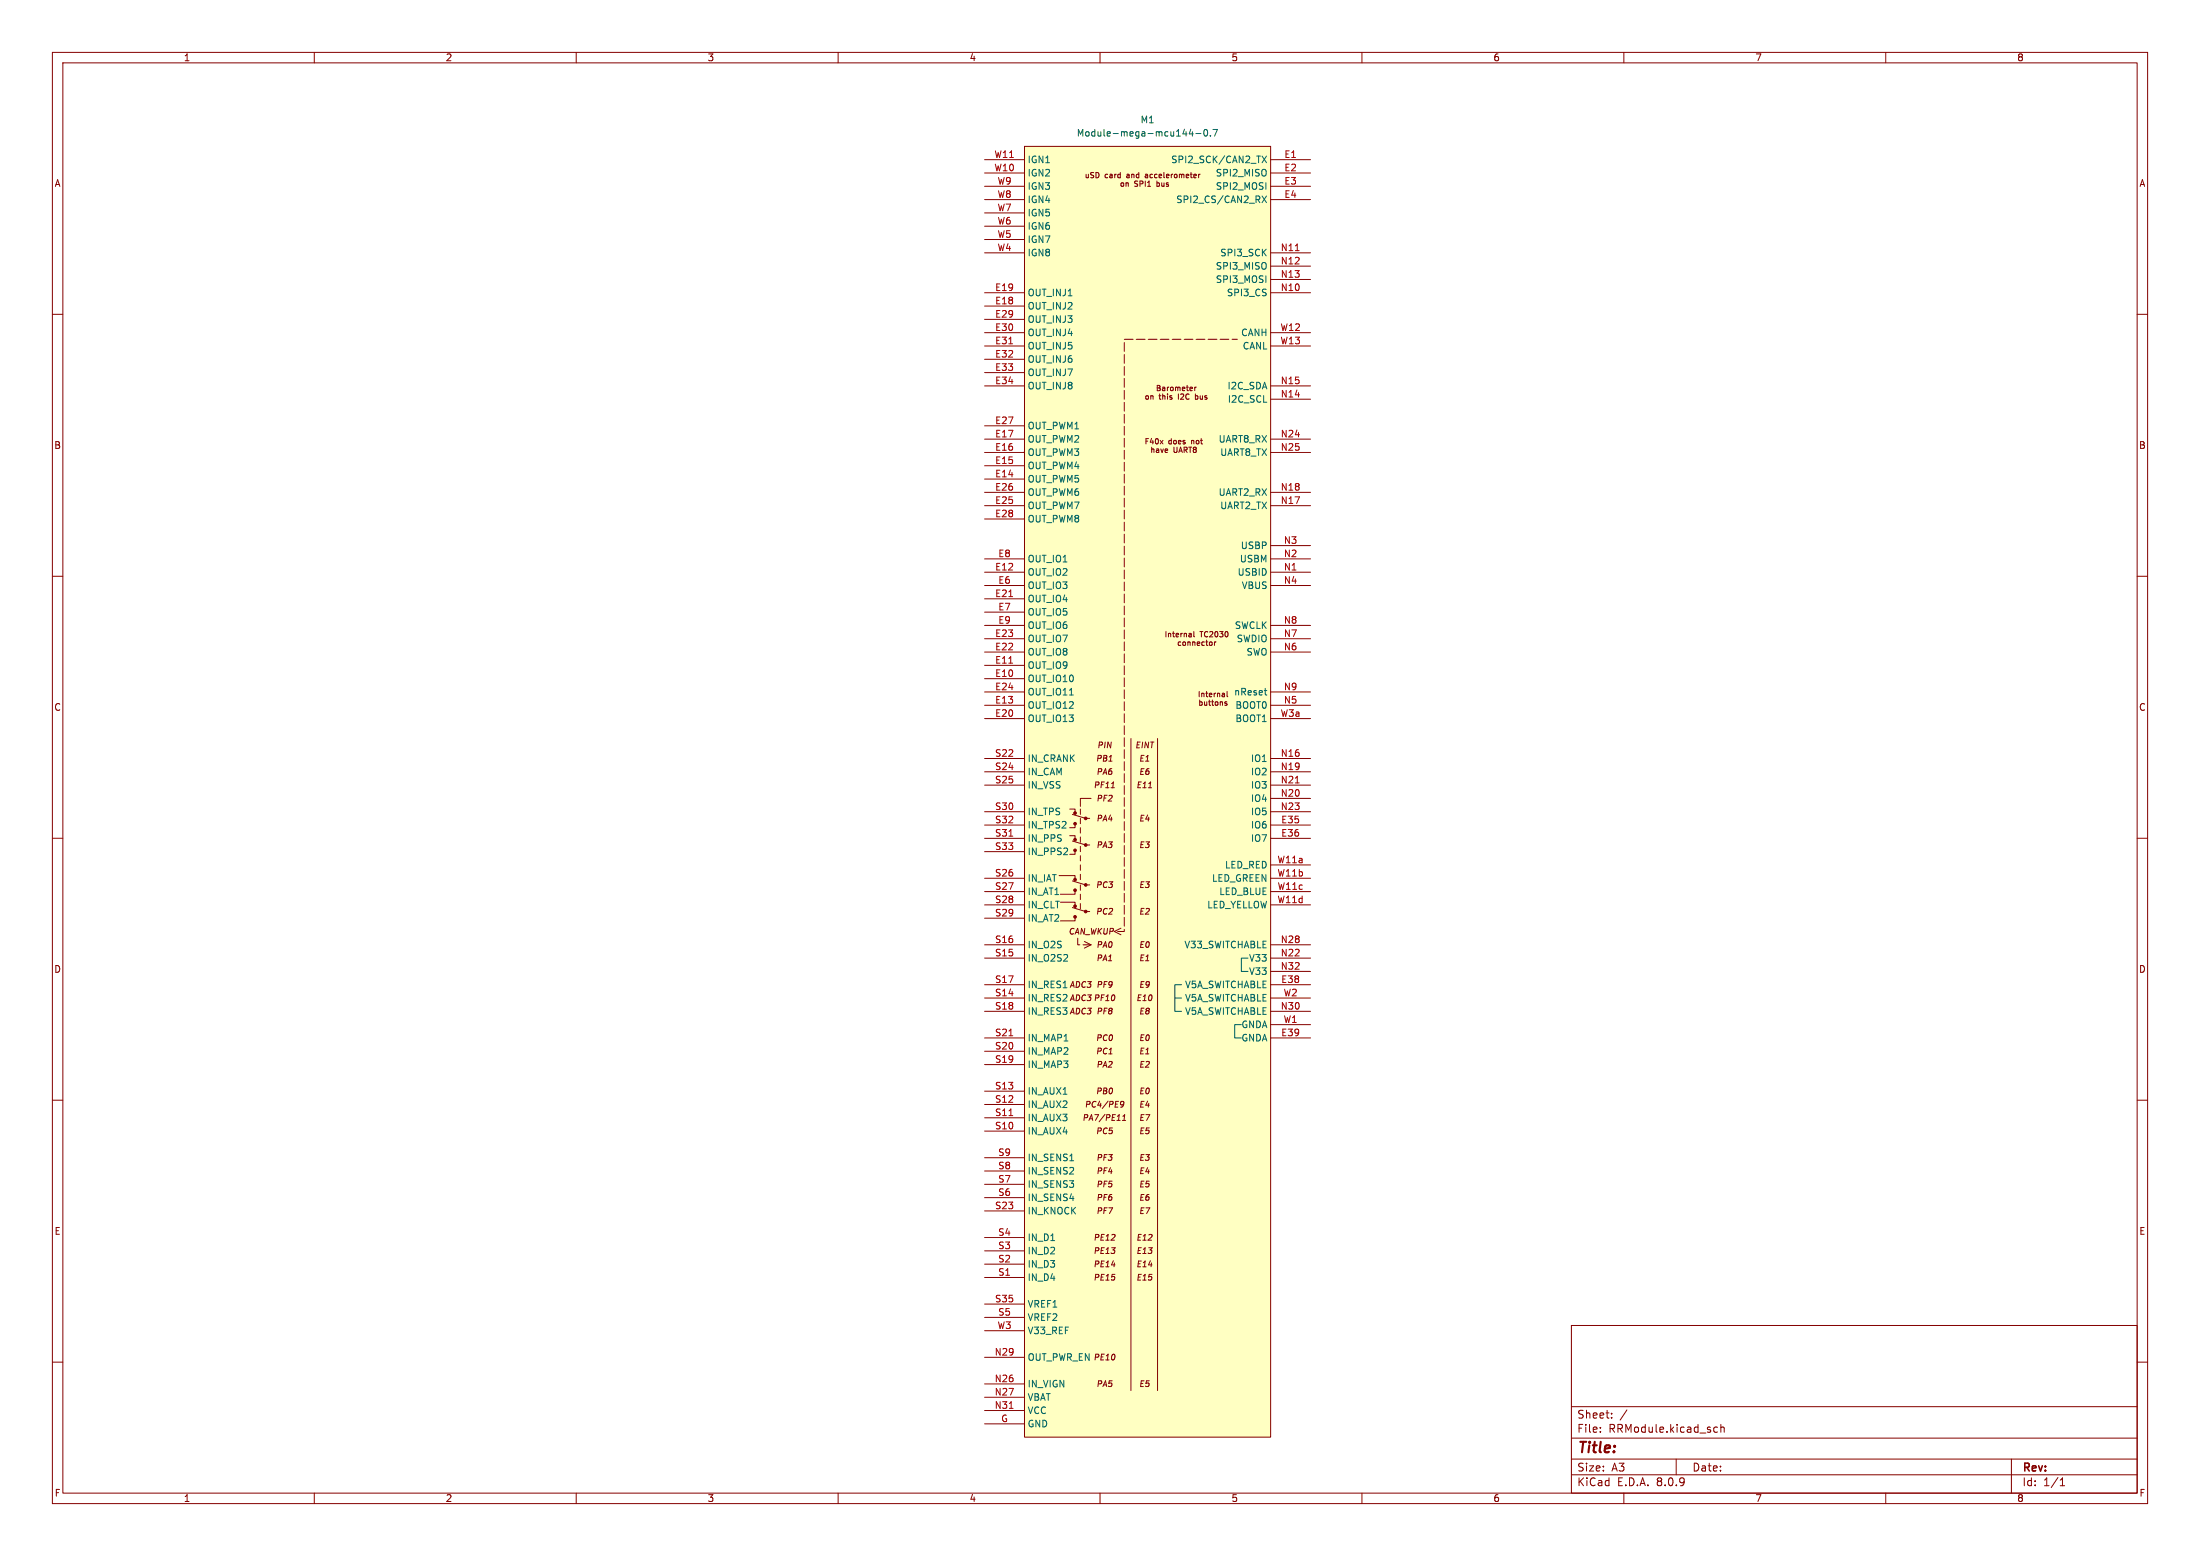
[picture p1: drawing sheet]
<svg xmlns="http://www.w3.org/2000/svg" width="420mm" height="297mm" viewBox="0 0 420 297" stroke-linecap="round" stroke-linejoin="round" font-family="sans-serif">
<g fill="none" stroke="#840000" stroke-width=".19">
<path d="M10 10h400v277h-400zM12 12h396v273h-396zM60 10v2M110 10v2M160 10v2M210 10v2M260 10v2M310 10v2M360 10v2M10 60h2M408 60h2M10 110h2"/>
<path d="M408 110h2M10 160h2M408 160h2M10 210h2M408 210h2M300 253h108v32h-108zM10 260h2M300 278.5h108M300 274.5h108M300 268.5h108M305.5 273.2v.2M305.5 272.5v.1"/>
<path d="M307.7 270.5v.2M307.7 269.8v.1M310.6 269.1l-1.3 1.9M320 278.5v3M327.3 273.3h.6M327.3 272.5h.6M328.5 272.5l.2-.1 .4 .1 .1 .9M328.5 271.9v1.5M384 278.5v6.5M408 260h2M60 285v2M110 285v2"/>
<path d="M160 285v2M210 285v2M260 285v2M300 281.5h108M310 285v2M360 285v2M393.3 283.6h.9M393.3 282.5l.4-.4v1.5"/>
</g>
<path d="M195.6 27.9h47v246.4h-47z" fill="#ffffc2"/>
<g fill="none" stroke="#840000" stroke-width=".19">
<path d="M188 35.6h7.6M188 30.5h7.6M188 33h7.6M188 38.1h7.6M195.6 27.9h47v246.4h-47zM207.3 33.3v.5M207.8 33.3v.6M208.8 33l-.4-.1-.2 .2 .1 .3 .4 .1M209.8 33.5l-.1-.4-.5-.2v1h.4M211.5 33.3h-.4l-.1 .4M211.9 33.3h.4v.6M212.8 33.3v.6"/>
<path d="M213.1 33.3l-.3 .2M213.9 33.3h-.4l-.1 .4M213.9 32.9v1M214 35.5l.2 .1 .3-.1M215 34.9v.7M215.1 33.3h.4l.1 .6M215.4 35v.6M216 33.4l.4-.1 .1 .6M216 33.3v.6M217.1 35.5h-.5M217.4 33.3h-.4l-.1 .4M217.4 32.9v1"/>
<path d="M217.6 34.6v1M218.6 34.6v1M218.7 33.3h.3l.1 .6M219.1 35.6h.6M219.4 34.6v1M220 33.3h-.4l-.1 .4M220.9 34.6v1M220.9 33.3h-.4l-.1 .4M221.3 35.5h-.4M221.8 33.5l-.2-.2h-.3v.5M221.8 35.4l.1 .2 .3-.1M222.2 32.9v.9"/>
<path d="M222.2 34.9v.7M222.7 33.6l.5-.1-.1-.2h-.4v.5M223.1 35.4l-.2 .2-.2-.1M223.6 33.3v.6M223.9 33.3l-.3 .2M224.3 33.3h.2l.2 .2v.2l-.2 .2-.3-.2zM225.1 33.4l.3-.1 .2 .1M225.1 33.3v.6M225.6 33.4l.1-.1h.3v.6M225.6 33.4v.5M226.5 33.6l.4-.1v-.2h-.4v.5M227.2 33.3h.4"/>
<path d="M227.4 32.9v.9l.2 .1M227.9 33.6l.5-.1-.1-.2h-.3l-.1 .1 .1 .5h.3M228.8 33.3v.6M229.1 33.3l-.3 .2M242.6 35.6h7.6M242.6 30.5h7.6M242.6 33h7.6M242.6 38.1h7.6M188 58.4h7.6M188 55.9h7.6M188 48.3h7.6M188 45.7h7.6"/>
<path d="M188 43.2h7.6M188 40.6h7.6M242.6 55.9h7.6M242.6 48.3h7.6M242.6 50.8h7.6M242.6 53.3h7.6M188 61h7.6M188 63.5h7.6M188 66h7.6M188 68.6h7.6M188 71.1h7.6M188 73.7h7.6"/>
<path d="M218.8 75.6l.3-.1 .2 .2v.3l-.2 .2-.4-.2zM219.7 75.6h.4v.6M219.7 75.5v.7M220.9 73.6h.4l.2 .2-.2 .2 .2 .1v.3l-.2 .2h-.4zM220.9 74h.4M221.2 75.5h.4M221.4 75.2v.9l.2 .1M221.9 73.9h.4l.1 .7M222 75.6h.4v.6M222 75.2v1M222.4 74.1l-.5 .2 .1 .3 .4-.1M222.9 73.9v.7"/>
<path d="M222.9 75.2v.1M222.9 75.5v.7M223.1 73.9l-.2 .2M223.5 73.9h.3l.2 .2v.3l-.2 .2-.4-.2zM223.7 75.6l-.2-.1-.2 .2 .1 .1 .3 .1v.3h-.4M224.4 74l.3-.1 .1 .1M224.4 73.9v.7M224.8 74l.2-.1h.2l.1 .7M224.8 74v.6M225 75.2v1M225.9 75.6l-.5 .6h.6M226.2 74.1l-.1-.2h-.3l-.1 .5"/>
<path d="M226.5 76.1l.2 .1 .3-.1M226.5 73.9h.4M226.6 73.6v.8M227.6 74.1l-.1-.2h-.3v.5M228.1 73.9v.7M228.2 75.6l.3-.1 .2 .2-.1 .5h-.4M228.2 75.2v1M228.4 73.9l-.3 .2M229.1 76.1l.2 .1 .3-.1M229.6 75.5v.7M230.4 76.1l-.1 .1h-.3M242.6 76.2h7.6"/>
<path d="M242.6 63.5h7.6M242.6 66h7.6M242.6 73.7h7.6M188 91.4h7.6M188 88.9h7.6M188 86.4h7.6M188 83.8h7.6M188 96.5h7.6M188 94h7.6M188 81.3h7.6M188 99.1h7.6M218.8 84.2h.3"/>
<path d="M219.3 83.7h-.5v1M219.8 83.7l-.2 .7M219.9 85.4v1M220.1 84.1v.6M220.3 85.8v.6M220.6 84.3v-.4l.2-.2 .2 .1 .1 .5M220.7 86.2l.2 .2 .3-.1M221.2 85.8v.6M221.5 84.1l.5 .6M221.6 85.7l.2 .7 .3-.7M222 84.1l-.5 .6M222.4 86l.5-.1v-.2h-.3l-.2 .1 .1 .5h.4"/>
<path d="M223.6 83.7v1M223.6 84.1h-.3l-.2 .2 .1 .4h.4M224.1 85.4v.8l.2 .2 .4-.2v-.8M224.1 84.1h.3l.2 .2v.2l-.2 .2-.4-.2zM225 84.4l.4-.1v-.2h-.3l-.1 .1v.5h.4M225 86.4l.4-1 .3 1M225.1 86.1h.5M226.1 85.9l.4-.1 .1-.3-.5-.1v1M226.2 84.1h-.2l-.2 .1 .1 .1 .3 .1v.3h-.4M226.3 85.9l.3 .5M226.9 85.4h.6M227.2 85.4v1"/>
<path d="M227.5 84.2l.4-.1v.6M227.5 84.1v.6M228 85.8l-.2 .2 .2 .4 .4-.2-.2-.4M228 85.8l-.2-.2 .2-.2 .4 .1-.2 .3M228 85.8h.2M228.4 84.1h.3l.2 .2v.2l-.2 .2-.3-.2zM229.2 84.1h.4M229.3 83.7v.9l.3 .1M242.6 86.4h7.6M242.6 83.8h7.6M242.6 96.5h7.6M242.6 94h7.6"/>
<path d="M188 109.2h7.6M188 114.3h7.6M188 111.8h7.6M188 116.8h7.6M188 106.7h7.6M188 119.4h7.6M242.6 109.2h7.6M242.6 111.8h7.6M242.6 106.7h7.6M242.6 119.4h7.6M242.6 104.1h7.6M188 134.6h7.6"/>
<path d="M188 129.5h7.6M188 127h7.6M188 137.2h7.6M188 124.5h7.6M188 121.9h7.6M188 132.1h7.6M222.6 120.5v1.1M223.1 120.9v.7M223.1 121l.4-.1v.7M223.8 120.9h.4M224 120.5v.9l.2 .2M224.5 121.2l.5-.1v-.2h-.3l-.2 .1 .1 .5h.4"/>
<path d="M225.4 122.6l-.3-.1-.2 .2 .1 .5h.4M225.4 120.9v.7M225.7 120.9l-.3 .2M225.9 122.6l.2-.1 .2 .2v.3l-.2 .2-.3-.2zM226.1 121l.4-.1v.7M226.1 120.9v.7M226.8 122.6h.4v.6M226.8 122.5v.7M227 120.9h.4v.7M227.4 121.1l-.5 .2 .2 .3 .3-.1M227.7 122.6h.4v.6M227.7 122.5v.7"/>
<path d="M227.9 120.5v.9l.1 .2M228.6 122.9l.4-.1v-.2l-.3-.1-.1 .2v.5h.4M228.9 132v1M229 133.6v1M229 134h.3l.2 .1-.1 .5h-.4M229.1 120.5h.5M229.4 120.5v1.1M229.4 132.3v.7M229.4 132.4h.4v.6M229.9 122.6l-.3-.1-.2 .2 .1 .5h.4M229.9 134l.1 .6 .4-.1M230.2 132.3h.4"/>
<path d="M230.2 122.5h.4M230.3 132v.9l.3 .1M230.3 122.2v.9l.3 .1M230.4 134v.6M230.6 120.6a.45 .45 0 0 0-.7 .5 .45 .45 0 0 0 .7 .4M230.7 134h.4M230.9 132.7l.4-.1v-.2l-.3-.1-.1 .2v.4h.4M230.9 133.6v.9l.2 .1M231 120.6l.3-.1 .2 .3-.6 .8h.6M231 122.6l.2-.1 .2 .2v.3l-.2 .2-.3-.2zM231.3 134h.4M231.4 133.6v.9l.3 .1"/>
<path d="M231.8 132.3v.7M231.8 122.5v.7M232 120.6l.2-.1a.54 .54 0 0 1 .3 .6 .54 .54 0 0 1-.3 .5l-.3-.4zM232.1 132.3l-.3 .2M232.1 134h.2l.2 .1v.3l-.2 .2-.3-.2zM232.1 122.5l-.3 .2M232.4 132.4h.4v.6M232.4 132.3v.7M232.8 120.5h.7l-.4 .4 .3 .1v.5l-.1 .1-.5-.1M232.9 134.1l.4-.1 .1 .6M232.9 134v.6M233.3 132.4h.4l.1 .6"/>
<path d="M233.8 132.6l-.5 .2 .1 .2 .4-.1M234 120.6l.1-.1a.54 .54 0 0 1 .3 .6 .54 .54 0 0 1-.3 .5 .68 .68 0 0 1-.1-1zM234.2 134h-.2l-.2 .1 .1 .1 .3 .1v.3h-.4M234.3 132v.9l.1 .1M242.6 134.6h7.6M242.6 137.2h7.6M242.6 124.5h7.6M242.6 121.9h7.6M242.6 132.1h7.6M188 157.5h7.6M188 144.8h7.6M188 147.3h7.6"/>
<path d="M188 149.9h7.6M188 154.9h7.6M204.2 159.5h1v.8M204.2 154.4h1v.8M204.7 155.4l2.6 .8h.7M205.2 157.2v.8h-1M206.2 154.4v1M206.2 156.2v1M206.2 158v1M206.2 159.8v1M208.3 152.4h-2.1v1.5M215.9 141v124.4"/>
<path d="M221 141v124.4M242.6 152.4h7.6M242.6 157.5h7.6M242.6 144.8h7.6M242.6 147.3h7.6M242.6 149.9h7.6M242.6 154.9h7.6M188 160h7.6M188 167.6h7.6M188 170.2h7.6M188 172.7h7.6M188 175.3h7.6"/>
<path d="M188 162.6h7.6M202.2 167.1h3v.8M202.4 172.2h2.8v.8M204.7 173.2l2.6 .8h.7M204.7 168.1l2.6 .8h.7M204.7 160.5l2.6 .8h.7M205.2 175v.8h-2.8M205.2 169.9v.8h-2.8M205.2 162.3v.8h-1M206.2 161.5v1.1M206.2 163.3v1M206.2 165.1v1"/>
<path d="M206.2 166.9v1M206.2 168.9v1M206.2 170.7v1M206.2 172.5v1M207 179.7l1.3 .6-1.3 .7M214 177.2l-1.3 .6 1.3 .6M242.6 160h7.6M242.6 167.6h7.6M242.6 170.2h7.6M242.6 172.7h7.6M242.6 165.1h7.6M188 188h7.6"/>
<path d="M188 198.1h7.6M188 182.9h7.6M188 180.3h7.6M188 193h7.6M188 190.5h7.6M242.6 188h7.6M242.6 198.1h7.6M242.6 182.9h7.6M242.6 180.3h7.6M242.6 193h7.6M242.6 185.4h7.6M242.6 190.5h7.6"/>
<path d="M242.6 195.6h7.6M188 215.9h7.6M188 213.4h7.6M188 210.8h7.6M188 208.3h7.6M188 203.2h7.6M188 200.7h7.6M213.9 210.4l.3-.2 .3 .1 .1 .1-.2 .7-.2 .2h-.3M214.3 213.9h.6M214.4 213.1l.3-.3-.1 1.1M214.5 210.7l-.2 .2-.4-.1M188 231.1h7.6"/>
<path d="M188 238.8h7.6M188 236.2h7.6M188 228.6h7.6M188 226.1h7.6M188 223.5h7.6M188 221h7.6M188 259.1h7.6M188 243.8h7.6M188 241.3h7.6M188 248.9h7.6M188 251.5h7.6M188 254h7.6"/>
<path d="M188 271.8h7.6M188 264.2h7.6M188 266.7h7.6M188 269.2h7.6"/>
</g>
<g fill="#840000" stroke="#840000" stroke-width=".19">
<circle cx="205.2" cy="175" r=".25"/>
<circle cx="205.2" cy="173" r=".25"/>
<circle cx="205.2" cy="169.9" r=".25"/>
<circle cx="205.2" cy="167.9" r=".25"/>
<circle cx="205.2" cy="162.3" r=".25"/>
<circle cx="205.2" cy="160.3" r=".25"/>
<circle cx="205.2" cy="157.2" r=".25"/>
<circle cx="205.2" cy="155.2" r=".25"/>
<circle cx="207.3" cy="174" r=".25"/>
<circle cx="207.3" cy="168.9" r=".25"/>
<circle cx="207.3" cy="161.3" r=".25"/>
<circle cx="207.3" cy="156.2" r=".25"/>
</g>
<path d="M205.7 179.1v1.2h2.6M213.4 177.8h1.2v-113h21.6" fill="none" stroke="#840000" stroke-width=".19" stroke-dasharray="1.7 .6"/>
<path d="M224.3 190.5h1.3M225.6 188h-1.3v5h1.3M237 195.6h-1.3v2.5h1.3M238.3 182.9h-1.3v2.5h1.3" fill="none" stroke="#073763" stroke-width=".19"/>
<g fill="none" stroke="#006464" stroke-width=".19">
<path d="M227.3 24.6l-.3 1h.8M227.6 25.1v.9M228.3 25.5h1M229.9 24.8l.2-.1a.68 .68 0 0 1 .5 .6 .68 .68 0 0 1-.5 .7l-.3-.5zM231.1 25.9v.1M231.6 24.7h.8l-.5 1.3M240.9 29.8l.9 1.3M240.9 37.4l.9 1.3M241.8 29.8l-.9 1.3M241.8 37.4l-.9 1.3M241.4 131.8h.4M241.6 132.6l.2 .1"/>
<path d="M204.2 221.6h.8"/>
</g>
<path d="M247.3 47.8h.7M192.6 65.6h.7M192.6 113.9h.7M192.6 126.6h.7M192.6 159.6h.7M247.3 149.4h.7M192.6 197.7h.7M192.6 212.9h.7M192.7 268.8h.7" fill="none" stroke="#a90000" stroke-width=".19"/>
<text font-size="2.8" fill="#840000" x="301" y="277.9">Title:</text>
<g font-size="2.1" fill="#840000">
<text x="301" y="273.7">File:</text>
<text x="301" y="271">Sheet:</text>
<text x="307.1" y="273.7">RRModule.kicad_sch</text>
<text x="301" y="281.1">Size:</text>
<text x="307.6" y="281.1">A3</text>
<text x="323" y="281.1">Date:</text>
<text x="386" y="281.3">Rev:</text>
<text x="301" y="283.9">KiCad</text>
<text x="308.7" y="283.9">E.D.A.</text>
<text x="316.3" y="283.9">8.0.9</text>
<text x="386" y="283.9">Id:</text>
<text x="390.1" y="283.9">1/1</text>
</g>
<g font-size="1.8" fill="#840000">
<text x="35" y="11.9">1</text>
<text x="85" y="11.9">2</text>
<text x="135" y="11.9">3</text>
<text x="185" y="11.9">4</text>
<text x="235" y="11.9">5</text>
<text x="285" y="11.9">6</text>
<text x="335" y="11.9">7</text>
<text x="385" y="11.9">8</text>
<text x="10.3" y="35.9">A</text>
<text x="408.3" y="35.9">A</text>
<text x="10.3" y="85.9">B</text>
<text x="408.2" y="85.9">B</text>
<text x="10.3" y="135.9">C</text>
<text x="408.2" y="135.9">C</text>
<text x="10.3" y="185.9">D</text>
<text x="408.2" y="185.9">D</text>
<text x="10.3" y="235.9">E</text>
<text x="408.3" y="235.9">E</text>
<text x="10.3" y="285.9">F</text>
<text x="35" y="286.9">1</text>
<text x="85" y="286.9">2</text>
<text x="135" y="286.9">3</text>
<text x="185" y="286.9">4</text>
<text x="235" y="286.9">5</text>
<text x="285" y="286.9">6</text>
<text x="335" y="286.9">7</text>
<text x="385" y="286.9">8</text>
<text x="408.3" y="285.9">F</text>
</g>
<g font-size="1.8" fill="#006464">
<text x="217.6" y="23.7">M1</text>
<text x="205.5" y="26.3">Module-mega-mcu144-0.7</text>
<text x="196.1" y="33.9">IGN2</text>
<text x="196.1" y="31.3">IGN1</text>
<text x="223.5" y="31.3">SPI2_SCK/CAN2_TX</text>
<text x="232" y="33.9">SPI2_MISO</text>
<text x="196.1" y="41.5">IGN5</text>
<text x="196.1" y="39">IGN4</text>
<text x="196.1" y="36.4">IGN3</text>
<text x="224.4" y="39">SPI2_CS/CAN2_RX</text>
<text x="232" y="36.4">SPI2_MOSI</text>
<text x="196.1" y="46.6">IGN7</text>
<text x="196.1" y="44">IGN6</text>
<text x="196.1" y="49.1">IGN8</text>
<text x="232" y="51.7">SPI3_MISO</text>
<text x="232.8" y="49.1">SPI3_SCK</text>
<text x="196.1" y="59.3">OUT_INJ2</text>
<text x="196.1" y="56.7">OUT_INJ1</text>
<text x="232" y="54.2">SPI3_MOSI</text>
<text x="234.1" y="56.7">SPI3_CS</text>
<text x="196.1" y="61.8">OUT_INJ3</text>
<text x="196.1" y="64.4">OUT_INJ4</text>
<text x="236.8" y="64.4">CANH</text>
<text x="196.1" y="66.9">OUT_INJ5</text>
<text x="196.1" y="69.4">OUT_INJ6</text>
<text x="196.1" y="72">OUT_INJ7</text>
<text x="237.1" y="66.9">CANL</text>
<text x="196.1" y="74.5">OUT_INJ8</text>
<text x="234.2" y="74.5">I2C_SDA</text>
<text x="234.3" y="77.1">I2C_SCL</text>
<text x="196.1" y="82.1">OUT_PWM1</text>
<text x="196.1" y="89.8">OUT_PWM4</text>
<text x="196.1" y="87.2">OUT_PWM3</text>
<text x="196.1" y="84.7">OUT_PWM2</text>
<text x="232.5" y="84.7">UART8_RX</text>
<text x="232.8" y="87.2">UART8_TX</text>
<text x="196.1" y="92.3">OUT_PWM5</text>
<text x="196.1" y="94.8">OUT_PWM6</text>
<text x="232.5" y="94.8">UART2_RX</text>
<text x="196.1" y="97.4">OUT_PWM7</text>
<text x="196.1" y="99.9">OUT_PWM8</text>
<text x="232.8" y="97.4">UART2_TX</text>
<text x="196.1" y="107.5">OUT_IO1</text>
<text x="236.6" y="107.5">USBM</text>
<text x="236.8" y="105">USBP</text>
<text x="196.1" y="110.1">OUT_IO2</text>
<text x="196.1" y="112.6">OUT_IO3</text>
<text x="236.2" y="110.1">USBID</text>
<text x="237" y="112.6">VBUS</text>
<text x="196.1" y="115.2">OUT_IO4</text>
<text x="196.1" y="117.7">OUT_IO5</text>
<text x="196.1" y="125.3">OUT_IO8</text>
<text x="196.1" y="122.8">OUT_IO7</text>
<text x="196.1" y="120.2">OUT_IO6</text>
<text x="235.6" y="120.2">SWCLK</text>
<text x="236" y="122.8">SWDIO</text>
<text x="237.9" y="125.3">SWO</text>
<text x="196.1" y="130.4">OUT_IO10</text>
<text x="196.1" y="127.9">OUT_IO9</text>
<text x="196.1" y="135.5">OUT_IO12</text>
<text x="196.1" y="132.9">OUT_IO11</text>
<text x="235.5" y="132.9">nReset</text>
<text x="235.8" y="135.5">BOOT0</text>
<text x="196.1" y="138">OUT_IO13</text>
<text x="235.8" y="138">BOOT1</text>
<text x="196.1" y="145.6">IN_CRANK</text>
<text x="196.1" y="148.2">IN_CAM</text>
<text x="238.7" y="145.6">IO1</text>
<text x="238.7" y="148.2">IO2</text>
<text x="196.1" y="150.7">IN_VSS</text>
<text x="196.1" y="155.8">IN_TPS</text>
<text x="238.7" y="153.3">IO4</text>
<text x="238.7" y="150.7">IO3</text>
<text x="238.7" y="155.8">IO5</text>
<text x="196.1" y="160.9">IN_PPS</text>
<text x="196.1" y="158.3">IN_TPS2</text>
<text x="238.7" y="158.3">IO6</text>
<text x="238.7" y="160.9">IO7</text>
<text x="196.1" y="163.4">IN_PPS2</text>
<text x="233.8" y="166">LED_RED</text>
<text x="196.1" y="168.5">IN_IAT</text>
<text x="196.1" y="171">IN_AT1</text>
<text x="196.1" y="173.6">IN_CLT</text>
<text x="230.4" y="173.6">LED_YELLOW</text>
<text x="231.3" y="168.5">LED_GREEN</text>
<text x="232.7" y="171">LED_BLUE</text>
<text x="196.1" y="176.1">IN_AT2</text>
<text x="196.1" y="183.7">IN_O2S2</text>
<text x="196.1" y="181.2">IN_O2S</text>
<text x="226" y="181.2">V33_SWITCHABLE</text>
<text x="238.4" y="183.7">V33</text>
<text x="196.1" y="191.4">IN_RES2</text>
<text x="196.1" y="188.8">IN_RES1</text>
<text x="226.1" y="188.8">V5A_SWITCHABLE</text>
<text x="226.1" y="191.4">V5A_SWITCHABLE</text>
<text x="238.4" y="186.3">V33</text>
<text x="196.1" y="193.9">IN_RES3</text>
<text x="226.1" y="193.9">V5A_SWITCHABLE</text>
<text x="236.9" y="196.4">GNDA</text>
<text x="196.1" y="201.5">IN_MAP2</text>
<text x="196.1" y="199">IN_MAP1</text>
<text x="236.9" y="199">GNDA</text>
<text x="196.1" y="209.1">IN_AUX1</text>
<text x="196.1" y="204.1">IN_MAP3</text>
<text x="196.1" y="214.2">IN_AUX3</text>
<text x="196.1" y="211.7">IN_AUX2</text>
<text x="196.1" y="216.8">IN_AUX4</text>
<text x="196.1" y="221.8">IN_SENS1</text>
<text x="196.1" y="226.9">IN_SENS3</text>
<text x="196.1" y="224.4">IN_SENS2</text>
<text x="196.1" y="232">IN_KNOCK</text>
<text x="196.1" y="229.5">IN_SENS4</text>
<text x="196.1" y="239.6">IN_D2</text>
<text x="196.1" y="237.1">IN_D1</text>
<text x="196.1" y="244.7">IN_D4</text>
<text x="196.1" y="242.2">IN_D3</text>
<text x="196.1" y="249.8">VREF1</text>
<text x="196.1" y="252.3">VREF2</text>
<text x="196.1" y="254.9">V33_REF</text>
<text x="196.1" y="259.9">OUT_PWR_EN</text>
<text x="196.1" y="265">IN_VIGN</text>
<text x="196.1" y="267.6">VBAT</text>
<text x="196.1" y="272.6">GND</text>
<text x="196.1" y="270.1">VCC</text>
</g>
<g font-size="1.8" fill="#a90000">
<text x="189.7" y="32.8">W10</text>
<text x="189.7" y="30.2">W11</text>
<text x="190.3" y="35.3">W9</text>
<text x="245.1" y="30.2">E1</text>
<text x="245.1" y="32.8">E2</text>
<text x="245.1" y="35.3">E3</text>
<text x="190.3" y="40.4">W7</text>
<text x="190.3" y="37.8">W8</text>
<text x="245.1" y="37.8">E4</text>
<text x="190.3" y="45.5">W5</text>
<text x="190.3" y="42.9">W6</text>
<text x="190.3" y="48">W4</text>
<text x="244.4" y="48">N11</text>
<text x="244.4" y="50.5">N12</text>
<text x="244.4" y="53.1">N13</text>
<text x="189.9" y="58.2">E18</text>
<text x="189.9" y="55.6">E19</text>
<text x="244.4" y="55.6">N10</text>
<text x="189.9" y="60.7">E29</text>
<text x="189.9" y="63.2">E30</text>
<text x="189.9" y="65.8">E31</text>
<text x="244.3" y="63.2">W12</text>
<text x="244.3" y="65.8">W13</text>
<text x="189.9" y="68.3">E32</text>
<text x="189.9" y="70.9">E33</text>
<text x="189.9" y="73.4">E34</text>
<text x="244.4" y="75.9">N14</text>
<text x="244.4" y="73.4">N15</text>
<text x="189.9" y="83.6">E17</text>
<text x="189.9" y="81">E27</text>
<text x="244.4" y="83.6">N24</text>
<text x="189.9" y="88.6">E15</text>
<text x="189.9" y="86.1">E16</text>
<text x="244.4" y="86.1">N25</text>
<text x="189.9" y="91.2">E14</text>
<text x="189.9" y="93.7">E26</text>
<text x="244.4" y="93.7">N18</text>
<text x="189.9" y="96.3">E25</text>
<text x="189.9" y="98.8">E28</text>
<text x="244.4" y="96.3">N17</text>
<text x="190.5" y="106.4">E8</text>
<text x="245" y="106.4">N2</text>
<text x="245" y="103.9">N3</text>
<text x="189.9" y="109">E12</text>
<text x="190.5" y="111.5">E6</text>
<text x="245" y="109">N1</text>
<text x="245" y="111.5">N4</text>
<text x="189.9" y="114">E21</text>
<text x="190.5" y="116.6">E7</text>
<text x="190.5" y="119.1">E9</text>
<text x="245" y="119.1">N8</text>
<text x="189.9" y="124.2">E22</text>
<text x="189.9" y="121.7">E23</text>
<text x="245" y="124.2">N6</text>
<text x="245" y="121.7">N7</text>
<text x="189.9" y="129.3">E10</text>
<text x="189.9" y="126.7">E11</text>
<text x="189.9" y="131.8">E24</text>
<text x="245" y="131.8">N9</text>
<text x="189.9" y="134.4">E13</text>
<text x="189.9" y="136.9">E20</text>
<text x="244.4" y="136.9">W3a</text>
<text x="245" y="134.4">N5</text>
<text x="189.9" y="144.5">S22</text>
<text x="189.9" y="147.1">S24</text>
<text x="189.9" y="149.6">S25</text>
<text x="244.4" y="144.5">N16</text>
<text x="244.4" y="147.1">N19</text>
<text x="244.4" y="149.6">N21</text>
<text x="189.9" y="154.7">S30</text>
<text x="244.4" y="152.1">N20</text>
<text x="244.4" y="154.7">N23</text>
<text x="189.9" y="159.8">S31</text>
<text x="189.9" y="157.2">S32</text>
<text x="244.5" y="157.2">E35</text>
<text x="244.5" y="159.8">E36</text>
<text x="189.9" y="167.4">S26</text>
<text x="189.9" y="162.3">S33</text>
<text x="243.8" y="164.8">W11a</text>
<text x="243.8" y="167.4">W11b</text>
<text x="189.9" y="169.9">S27</text>
<text x="189.9" y="172.5">S28</text>
<text x="243.8" y="172.5">W11d</text>
<text x="243.8" y="169.9">W11c</text>
<text x="189.9" y="175">S29</text>
<text x="189.9" y="182.6">S15</text>
<text x="189.9" y="180.1">S16</text>
<text x="244.4" y="182.6">N22</text>
<text x="244.4" y="180.1">N28</text>
<text x="244.4" y="185.2">N32</text>
<text x="189.9" y="190.2">S14</text>
<text x="189.9" y="187.7">S17</text>
<text x="244.5" y="187.7">E38</text>
<text x="244.9" y="190.2">W2</text>
<text x="189.9" y="192.8">S18</text>
<text x="189.9" y="197.9">S21</text>
<text x="244.4" y="192.8">N30</text>
<text x="244.5" y="197.9">E39</text>
<text x="244.9" y="195.3">W1</text>
<text x="189.9" y="202.9">S19</text>
<text x="189.9" y="200.4">S20</text>
<text x="189.9" y="208">S13</text>
<text x="189.9" y="215.6">S10</text>
<text x="189.9" y="213.1">S11</text>
<text x="189.9" y="210.6">S12</text>
<text x="190.5" y="220.7">S9</text>
<text x="190.5" y="225.8">S7</text>
<text x="190.5" y="223.3">S8</text>
<text x="189.9" y="230.9">S23</text>
<text x="190.5" y="228.3">S6</text>
<text x="190.5" y="238.5">S3</text>
<text x="190.5" y="236">S4</text>
<text x="190.5" y="243.6">S1</text>
<text x="190.5" y="241">S2</text>
<text x="189.9" y="248.7">S35</text>
<text x="190.5" y="251.2">S5</text>
<text x="190.3" y="253.7">W3</text>
<text x="189.8" y="263.9">N26</text>
<text x="189.8" y="258.8">N29</text>
<text x="189.8" y="266.4">N27</text>
<text x="189.8" y="269">N31</text>
<text x="191" y="271.5">G</text>
</g>
<g font-size="1.5" fill="#840000">
<text x="209.4" y="143">PIN</text>
<text x="216.7" y="143">EINT</text>
<text x="209.2" y="145.5">PB1</text>
<text x="209.2" y="148.1">PA6</text>
<text x="217.4" y="145.5">E1</text>
<text x="217.4" y="148.1">E6</text>
<text x="208.7" y="150.6">PF11</text>
<text x="209.2" y="153.2">PF2</text>
<text x="216.9" y="150.6">E11</text>
<text x="209.2" y="157">PA4</text>
<text x="217.4" y="157">E4</text>
<text x="209.2" y="162">PA3</text>
<text x="217.4" y="162">E3</text>
<text x="209.2" y="169.7">PC3</text>
<text x="217.4" y="169.7">E3</text>
<text x="203.9" y="178.6">CAN_WKUP</text>
<text x="209.2" y="174.7">PC2</text>
<text x="217.4" y="174.7">E2</text>
<text x="209.2" y="181.1">PA0</text>
<text x="209.2" y="183.6">PA1</text>
<text x="217.4" y="181.1">E0</text>
<text x="217.4" y="183.6">E1</text>
<text x="204.1" y="188.7">ADC3 PF9</text>
<text x="216.9" y="191.3">E10</text>
<text x="217.4" y="188.7">E9</text>
<text x="217.4" y="193.8">E8</text>
<text x="209.2" y="198.9">PC0</text>
<text x="209.2" y="201.4">PC1</text>
<text x="209.2" y="204">PA2</text>
<text x="217.4" y="198.9">E0</text>
<text x="217.4" y="201.4">E1</text>
<text x="217.4" y="204">E2</text>
<text x="209.2" y="209">PB0</text>
<text x="217.4" y="209">E0</text>
<text x="206.6" y="214.1">PA7/PE11</text>
<text x="207" y="211.6">PC4/PE9</text>
<text x="217.4" y="211.6">E4</text>
<text x="217.4" y="214.1">E7</text>
<text x="209.2" y="216.7">PC5</text>
<text x="209.2" y="221.7">PF3</text>
<text x="217.4" y="221.7">E3</text>
<text x="217.4" y="216.7">E5</text>
<text x="209.2" y="224.3">PF4</text>
<text x="209.2" y="226.8">PF5</text>
<text x="217.4" y="224.3">E4</text>
<text x="217.4" y="226.8">E5</text>
<text x="209.2" y="229.4">PF6</text>
<text x="209.2" y="231.9">PF7</text>
<text x="217.4" y="229.4">E6</text>
<text x="217.4" y="231.9">E7</text>
<text x="208.7" y="237">PE12</text>
<text x="208.7" y="239.5">PE13</text>
<text x="216.9" y="237">E12</text>
<text x="216.9" y="239.5">E13</text>
<text x="208.7" y="242.1">PE14</text>
<text x="208.7" y="244.6">PE15</text>
<text x="216.9" y="242.1">E14</text>
<text x="216.9" y="244.6">E15</text>
<text x="208.7" y="259.8">PE10</text>
<text x="209.2" y="264.9">PA5</text>
<text x="217.4" y="264.9">E5</text>
</g>
<g font-size="1.5" fill="#006464">
<text x="204.1" y="191.3">ADC3 PF10</text>
<text x="204.1" y="193.8">ADC3 PF8</text>
</g>
<g font-size="1.4" fill="#840000">
<text x="205.7" y="35">card</text>
<text x="210" y="35">and</text>
<text x="213.7" y="35">accelerometer</text>
<text x="225.4" y="35">on</text>
<text x="225.6" y="75.6">this</text>
<text x="229.3" y="75.6">I2C</text>
<text x="218.1" y="85.8">does</text>
</g>
<g font-size="1.4" fill="#006464">
<text x="233.5" y="35">bus</text>
<text x="232.7" y="75.6">bus</text>
<text x="230.3" y="85.8">UART8</text>
</g>
</svg>
